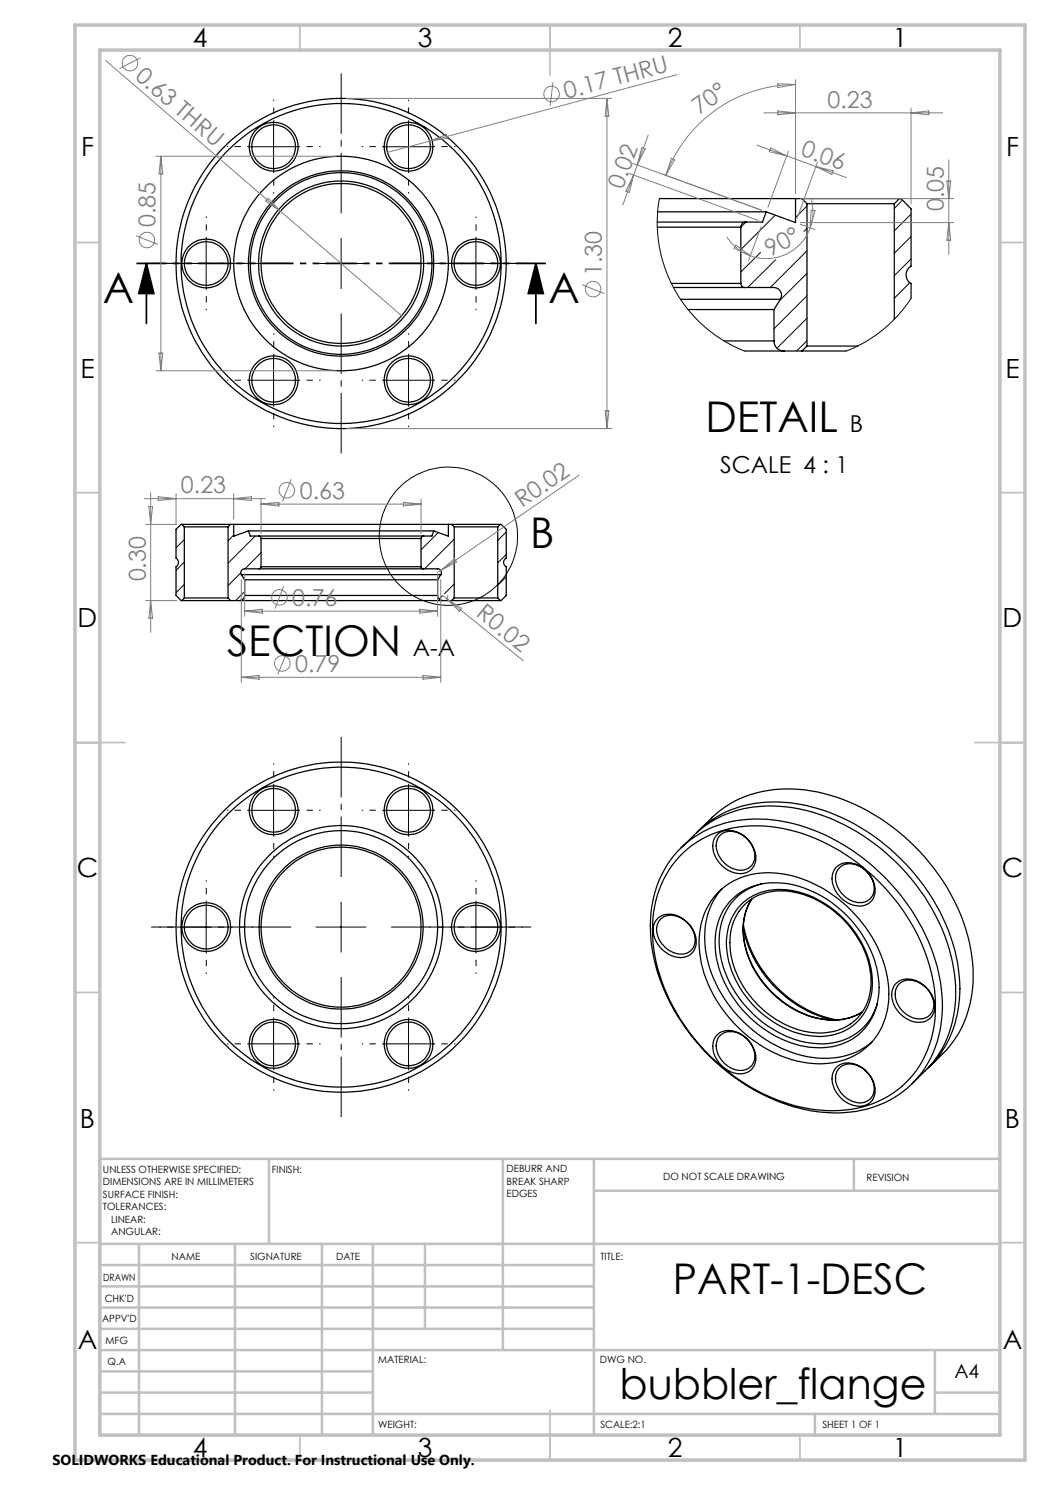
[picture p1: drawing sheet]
<svg xmlns="http://www.w3.org/2000/svg" width="210mm" height="297mm" viewBox="0 0 210 297" stroke-linecap="round" stroke-linejoin="round" font-family="sans-serif">
<g fill="none" stroke="#000" stroke-width=".25">
<path d="M131.9 39.7h27.2M159.1 39.7h1.3M159.1 39.7v4.8l-5.9-2.1M160.4 39.7h19.5M160.4 39.7l1 1M179.9 39.7h.3l2 2.1v11.4a2.02 2.02 0 0 0 0 3.5v3M179.9 39.7l-1 1M131.4 45.4h16.8M131.4 44.4h17.8M131.5 42.4h21.7M134.3 56.7h13.9M134.7 57.5h14.3"/>
<path d="M136.1 59.9h20M148.2 56.7a.78 .78 0 0 0 .8 .8M148.2 45.4v11.3M149 57.5h5.8a1.56 1.56 0 0 1 1.3 2.4M149.2 44.4a1.02 1.02 0 0 0-1 1M153.2 42.4l-.7 2h-3.3M156.1 59.9l-1.3 2M161.4 40.7h17.5M161.4 40.7v28.5M178.9 40.7v23.1M137.6 61.9h17.2M144.8 68.2h10"/>
<path d="M148.9 70.2h7.9M154.8 68.2a1.93 1.93 0 0 0 2 2M154.8 61.9v6.3M156.8 70.2h3.6M160.4 70.2h8.9M161.4 69.2h10.2M161.4 69.2l-1 1M36.4 104.9l-1.2 1v5.7a1 1 0 0 1 0 1.7v5.8l1.2 1M36.4 104.9h9.7M36.4 104.9l.5 .5M36.9 119.6h8.7M36.9 105.4h8.7"/>
<path d="M36.9 105.4v14.2M36.9 119.6l-.5 .5M45.6 119.6l.5 .5M45.6 105.4v14.2M46.1 104.9h.6M46.1 104.9l-.5 .5M46.7 104.9h43M46.7 104.9v2.3l3-1M48.3 114.9h39.9M48.3 114.9l.6 1.1M48.9 119.1a1.09 1.09 0 0 1-1 1M48.9 119.1h38.6"/>
<path d="M48.9 116h38.6M48.9 116v3.1M49.7 106.2h37M49.7 106.2l.4 1h1.6M51.7 107.2l.4 .2 .1 .3M51.7 107.2h33M51.8 113.8h-2.9a.78 .78 0 0 0-.6 1.1M51.8 113.8h32.8M52.2 113.3l-.1 .3-.3 .2M52.2 113.3h32M52.2 107.7h32M52.2 107.7v5.6"/>
<path d="M84.2 113.3l.2 .4 .2 .1M84.2 107.7v5.6M84.6 113.8h2.9a.75 .75 0 0 1 .7 1.1M84.7 107.2l-.2 .1-.3 .4M86.7 106.2l-.3 1h-1.7M87.5 119.1a1.02 1.02 0 0 0 1 1M87.5 116v3.1M88.2 114.9l-.7 1.1M89.7 104.9h.6M89.7 104.9v2.3l-3-1M90.3 104.9h9.8M90.3 104.9l.5 .5"/>
<path d="M90.8 119.6h8.8M90.8 105.4h8.8M90.8 119.6l-.5 .5M90.8 105.4v14.2M99.6 119.6l.5 .5M99.6 105.4v14.2M100.1 104.9l1.1 1v5.7a.96 .96 0 0 0-.5 .9 .96 .96 0 0 0 .5 .8v5.8l-1.1 1M100.1 104.9l-.5 .5M36.4 120.1h9.7M46.1 120.1h1.8M47.9 120.1h40.6M88.5 120.1h1.8"/>
<path d="M90.3 120.1h9.8M135.5 170.3a21.1 21.1 0 0 1 16.7-6.5 37.1 37.1 0 0 1 24.5 11.5 38.6 38.6 0 0 1 11.6 23.3 21.9 21.9 0 0 1-6.8 19 22.5 22.5 0 0 1-17.7 4.8 39.8 39.8 0 0 1-26.7-16.8 34 34 0 0 1-6.8-24 20.8 20.8 0 0 1 5.2-11.3zM136 171.2a21.7 21.7 0 0 1 19.3-5.7 38.5 38.5 0 0 1 24.3 15.2 34.4 34.4 0 0 1 7.4 22.5 19.5 19.5 0 0 1-15.6 18.4 31.1 31.1 0 0 1-22.3-4.8 39.6 39.6 0 0 1-18.4-27 22.1 22.1 0 0 1 5.3-18.6zM136.2 169.6l2.7-2.6a22.2 22.2 0 0 1 18.5-5.6 39.8 39.8 0 0 1 26.7 16.8 34.4 34.4 0 0 1 6.9 22.8 20.7 20.7 0 0 1-6 13.2l-2.6 2.6M139.3 166.5a21.6 21.6 0 0 1 17.7-6 38.8 38.8 0 0 1 26.2 14.6 36.2 36.2 0 0 1 8.7 23.9 21.3 21.3 0 0 1-6.5 14.8M139.7 166.2l2.7-2.7a21.7 21.7 0 0 1 17.3-5.6 38.5 38.5 0 0 1 25.2 13.5 36.5 36.5 0 0 1 9.7 25 21.3 21.3 0 0 1-6.1 14.4l-2.7 2.6M143.2 178.9a14.6 14.6 0 0 1 14-4 26.6 26.6 0 0 1 20.5 21.8 14 14 0 0 1-6 14 16.6 16.6 0 0 1-14.5 .9 26.9 26.9 0 0 1-17.1-20 15 15 0 0 1 3.1-12.7zM143.3 167.1a4 4 0 0 1 5.3-.1 5.6 5.6 0 0 1 2.5 5.5 3.2 3.2 0 0 1-4.5 2 5.6 5.6 0 0 1-3.8-6.7zM144 167.1a3.7 3.7 0 0 1 5 .3 4.5 4.5 0 0 1 1.6 5.3 3.1 3.1 0 0 1-4.3 .9 4.8 4.8 0 0 1-2.8-5.8zM144.4 177.8a15.3 15.3 0 0 0-3 13.8 26.9 26.9 0 0 0 20.1 19.7 15.2 15.2 0 0 0 12.8-2.8M146.4 179.9a12.8 12.8 0 0 1 11.6-3.1 22.9 22.9 0 0 1 17.7 18.8 12.3 12.3 0 0 1-4.5 11.7 14.1 14.1 0 0 1-13.2 1.2 22.8 22.8 0 0 1-14.9-19 12.2 12.2 0 0 1 3.3-9.6zM150.3 179.9a13.1 13.1 0 0 0-.2 12.4 19.8 19.8 0 0 0 15.7 11.7 10.9 10.9 0 0 0 6.7-1.6 12.4 12.4 0 0 1-11.1 .7 19.7 19.7 0 0 1-12.8-17.2 11.6 11.6 0 0 1 1.7-6z"/>
<path d="M150.3 179.8a12.5 12.5 0 0 1 11.9-.3 20.2 20.2 0 0 1 12 15.5 11.4 11.4 0 0 1-1.9 7.6M150.4 179.8a10.4 10.4 0 0 0-4.3 10.5 19.7 19.7 0 0 0 16.3 16.2 10.4 10.4 0 0 0 10-3.9M150.4 179.7l-.1 .2M152.3 176.8a11 11 0 0 0-8.5 10.9 21.4 21.4 0 0 0 10.7 18.1 16.9 16.9 0 0 0 13.8 2.3 10.7 10.7 0 0 0 7.2-7.5M167.4 173.3a4.3 4.3 0 0 1 5.9 .9 4.7 4.7 0 0 1 1 6 3.9 3.9 0 0 1-5.3 0 5.2 5.2 0 0 1-2.3-5.9zM167.8 173.6a3.7 3.7 0 0 1 5.1 .3 4.4 4.4 0 0 1 1.6 5.3 3.3 3.3 0 0 1-4.8 .6 4.8 4.8 0 0 1-2.3-5.5zM131.6 183.6a4.2 4.2 0 0 1 5.5 .5 5.1 5.1 0 0 1 1.9 5.6 3.4 3.4 0 0 1-4.8 1.4 5.6 5.6 0 0 1-3.3-6.5zM132 183.9a3.7 3.7 0 0 1 5.1 .3 4.3 4.3 0 0 1 1.4 5.6 3.6 3.6 0 0 1-5 0 4.5 4.5 0 0 1-1.7-5.5zM148.6 180.5a12 12 0 0 1 12.2-1.8 20.4 20.4 0 0 1 13.6 16.9 10.3 10.3 0 0 1-11.8 11.6 20 20 0 0 1-15-10.4 15 15 0 0 1-1.3-13.1l1.3-2.1zM148.6 185.6a24.1 24.1 0 0 0 18 18.4M148.7 184.9a24.3 24.3 0 0 0 18.6 19.1M179 196.8a3.9 3.9 0 0 1 5.4 0 5.2 5.2 0 0 1 2.3 5.9 3.3 3.3 0 0 1-4.8 1.3 5.5 5.5 0 0 1-3.4-6z"/>
<path d="M180 196.6a4 4 0 0 1 5.2 1 4.1 4.1 0 0 1 1 5.2 3.5 3.5 0 0 1-5 0 4.5 4.5 0 0 1-1.7-5.6zM143.3 207.1a3.9 3.9 0 0 1 5.3 0 5.4 5.4 0 0 1 2.3 5.9 3.4 3.4 0 0 1-4.8 1.3 5.5 5.5 0 0 1-3.3-6.4zM144 207.2a3.7 3.7 0 0 1 5 .3 4.5 4.5 0 0 1 1.6 5.2 3.3 3.3 0 0 1-4.8 .7 4.7 4.7 0 0 1-2.3-5.5zM167.4 213.3a4.6 4.6 0 0 1 6.3 1.4 4.2 4.2 0 0 1 .3 5.8 4.6 4.6 0 0 1-6.2-1.4 4.4 4.4 0 0 1-.7-5.5zM167.8 213.7a3.5 3.5 0 0 1 4.7-.1 4.7 4.7 0 0 1 2 5.6 3.2 3.2 0 0 1-4.4 .9 5.1 5.1 0 0 1-2.9-5.3z"/>
<circle cx="54.7" cy="29.3" r="4.9"/>
<circle cx="54.7" cy="29.3" r="4.4"/>
<circle cx="81.7" cy="29.3" r="4.9"/>
<circle cx="81.7" cy="29.3" r="4.4"/>
<circle cx="41.2" cy="52.7" r="4.4"/>
<circle cx="41.2" cy="52.7" r="4.9"/>
<circle cx="68.2" cy="52.7" r="33"/>
<circle cx="68.2" cy="52.7" r="18.5"/>
<circle cx="68.2" cy="52.7" r="16.5"/>
<circle cx="68.2" cy="52.7" r="16"/>
<circle cx="68.2" cy="52.7" r="21.5"/>
<circle cx="68.2" cy="52.7" r="18.2"/>
<circle cx="68.2" cy="52.7" r="32"/>
<circle cx="95.2" cy="52.7" r="4.9"/>
<circle cx="95.2" cy="52.7" r="4.4"/>
<circle cx="54.7" cy="76.1" r="4.4"/>
<circle cx="54.7" cy="76.1" r="4.9"/>
<circle cx="81.7" cy="76.1" r="4.4"/>
<circle cx="81.7" cy="76.1" r="4.9"/>
<circle cx="54.7" cy="162.1" r="4.4"/>
<circle cx="54.7" cy="162.1" r="4.9"/>
<circle cx="81.7" cy="162.1" r="4.9"/>
<circle cx="81.7" cy="162.1" r="4.4"/>
<circle cx="41.2" cy="185.4" r="4.4"/>
<circle cx="41.2" cy="185.4" r="4.9"/>
<circle cx="68.2" cy="185.4" r="19.3"/>
<circle cx="68.2" cy="185.4" r="16"/>
<circle cx="68.2" cy="185.4" r="32"/>
<circle cx="68.2" cy="185.4" r="20.3"/>
<circle cx="68.2" cy="185.4" r="33"/>
<circle cx="68.2" cy="185.4" r="16.4"/>
<circle cx="95.2" cy="185.4" r="4.4"/>
<circle cx="95.2" cy="185.4" r="4.9"/>
<circle cx="54.7" cy="208.8" r="4.4"/>
<circle cx="54.7" cy="208.8" r="4.9"/>
<circle cx="81.7" cy="208.8" r="4.4"/>
<circle cx="81.7" cy="208.8" r="4.9"/>
</g>
<g fill="none" stroke="#000" stroke-width=".2">
<path d="M49.7 29.3h10M54.7 24.3v10M76.7 29.3h10M81.7 24.3v10M131.9 39.7l-.5 3.9 .1 3.1 .3 2.1 1.1 4.7 1.8 4 1.2 2 1.5 2.2 2.9 3.1 2.5 2 1.4 1 2.4 1.4 2.3 1M36.2 52.7h10M41.2 47.7v10M63.2 52.7h10M68.2 47.7v10M90.2 52.7h10M95.2 47.7v10M149.2 44.4l-1 1"/>
<path d="M152.1 50.5l-3.9 3.9M155 43l-6.8 6.9M155.1 52l-5.6 5.5M161.4 41.2l-2.3 2.3M161.4 45.7l-.6 .6M161.4 50.2l-7.3 7.3M161.4 54.7l-5.5 5.5M161.4 59.2l-6.6 6.6M180.5 40l-1.6 1.7M182 56.5l-3.1 3.2M182.2 59.7l-2.5 3.2-2.7 2.7-1.7 1.3-2.4 1.6-3.6 1.7M182.2 42.8l-3.3 3.4"/>
<path d="M182.2 47.3l-3.3 3.4M182.2 51.8l-3.3 3.3M49.7 76.1h10M54.7 71v10.1M76.7 76.1h10M81.7 71v10.1M161.4 63.6l-6 6M161.4 68.2l-2.1 2M36.9 107.9l-1.7 1.7M36.9 112.4l-1.7 1.7M36.9 116.9l-1.7 1.7M46.7 107l-1.1 1.2"/>
<path d="M48.2 114.6l-2.6 2.5M48.9 118.3l-1.8 1.8M51 107.2l-5.4 5.4M52.2 110.5l-3.2 3.3M87.7 106.5l-3.5 3.5M88.2 115l-.1 .1M88.5 119.2l-.7 .6M90.8 116.8l-1.9 1.9M90.8 107.8l-5.9 6M101.2 106.4l-1.6 1.7M101.2 110.9l-1.6 1.7M101.2 115.4l-1.6 1.6"/>
<path d="M54.7 157.1v10M81.7 157.1v10M49.7 162.1h10M76.7 162.1h10M36.2 185.4h10M41.2 180.4v10M63.2 185.4h10M68.2 180.4v10M90.2 185.4h10M95.2 180.4v10M49.7 208.8h10M54.7 203.8v10"/>
<path d="M76.7 208.8h10M81.7 203.8v10"/>
<circle cx="89.7" cy="107.3" r="13.8"/>
</g>
<g fill="none" stroke="#808080" stroke-width=".2">
<path d="M21.1 12.1l59.2 51M28.1 11.5l-4.2 2.2M69.2 19.7h53.2M110.6 16.4l-.6 4.8M121.4 19.7v66M121.4 19.7l.4 3.5h-.8zM135.5 14.9l-49.6 13.3M155.5 16.8l3.6 .1-3.5 .6zM159.1 16.9a27.6 27.6 0 0 0-25.9 18.2M159.1 15.9v22.8M31.2 31.3h36M32.2 31.3v42.9"/>
<path d="M32.2 31.3l.4 3.5h-.8zM53.7 39.6l2.4 2.7-2.9-2.1zM85.9 28.2l-8.4 2.3M85.9 28.2l3.4-1.3 .2 .8zM125.8 34.7l25.8 9.4M126.5 32.7l25.8 9.3M126.7 35l-2.1 6M126.7 35l-.8 3.5-.7-.3zM127.5 33l-.8 2M128.3 29.5l.7 .3-1.5 3.2zM129.6 27l-2.1 6M134.3 31.6l.6 .4-1.7 3.1z"/>
<path d="M151.4 29l17.9 6.5M152.8 22.6h35.8M154.1 29.6l3.2 1.6-3.5-.9zM155.5 22.2l3.6 .4-3.6 .4zM157.7 30.2l-4.1 11.2M160.1 39.7h30.6M162.2 39.6a9.2 9.2 0 0 1-.2 6M163.2 33.3l3.5 .9-.3 .7zM163.5 32.4l-4 11.2M182.2 21.6v19.2M182.2 22.6l3.6-.4v.8zM189.4 36.2h.7l-.3 3.5z"/>
<path d="M189.8 32v18.9M27.2 47.1l4.4 1.8M116.4 56.9l4.5 1.8M145.4 47.4a9.1 9.1 0 0 0 4.7 3.7M147.2 49l2.9 2.1-3.3-1.4zM152.2 45.4l-2.5 6.7M160.1 44.8l2.9 1.1M160.1 44.5h30.6M162 45.6a9.3 9.3 0 0 1-11.9 5.5M162.2 42l.8 .1-1 3.5zM189.8 44.5l.3 3.5h-.7zM31.2 74.2h36"/>
<path d="M31.8 70.6h.8l-.4 3.6zM28.9 99.7h24.2M30.1 98.5v28M31.6 99.3l3.6 .4-3.6 .4zM35.2 98.7v6.2M46.7 98.7v5.2M46.7 99.7l3.6-.4v.8zM52.2 99.8v6.9M58.2 95.8l-1.7 4.5M69.2 85.7h53.2M84.2 99.8v6.9M115.8 95l-27.6 19.1"/>
<path d="M121 82.2h.8l-.4 3.5zM29.1 104.9h6.2M29.8 101.3h.7l-.4 3.6zM48.3 115.9v20.6M48.9 114.8v8.5M52.2 100.8h32M52.2 100.8l3.6-.3v.7zM56.8 117.3l-1.8 4.4M80.7 100.5l3.5 .3-3.5 .4zM87.5 114.8v8.5M88.2 115.9v20.6M88.2 114.1l-.7 .4"/>
<path d="M88.2 114.1l2.7-2.3 .4 .6zM88.5 119.1l.8 .6M89.3 119.7l15.4 12.4M89.3 119.7l3 2-.4 .6zM89.5 119v.6l-.2 .2M29.1 120.1h6.2M30.1 120.1l.4 3.5h-.7zM48.3 135.5h39.9M48.3 135.5l3.5-.4v.8zM48.9 122.2h38.6M48.9 122.2l3.6-.4v.8zM57.4 130.5l-1.8 4.4"/>
<path d="M84 121.8l3.5 .4-3.5 .4zM84.6 135.1l3.6 .4-3.6 .4z"/>
<circle cx="26" cy="12.6" r="1.56"/>
<circle cx="110.3" cy="18.8" r="1.56"/>
<circle cx="29.4" cy="48" r="1.56"/>
<circle cx="118.6" cy="57.8" r="1.55"/>
<circle cx="57.4" cy="98.1" r="1.55"/>
<circle cx="55.9" cy="119.5" r="1.55"/>
<circle cx="56.5" cy="132.7" r="1.56"/>
</g>
<path d="M29.3 52.7l1.5 6h-3zM29.3 52.7v12M107.2 52.7l1.5 6h-3zM107.2 52.7v12" fill="none" stroke="#000" stroke-width=".35"/>
<path d="M58.2 52.7h-28M68.2 42.7v-28M78.2 52.7h28.1M68.2 62.7v28M68.2 175.4v-28M58.2 185.4h-28M68.2 195.4v28M78.2 185.4h28.1" fill="none" stroke="#000" stroke-width=".2" stroke-dasharray="15.2 1.3 1.3 1.3" stroke-dashoffset="3.1" stroke-linecap="butt"/>
<g fill="none" stroke="#000" stroke-width=".2" stroke-dasharray="15.2 1.3 1.3 1.3" stroke-dashoffset="15" stroke-linecap="butt">
<path d="M49.7 29.3h-4.3M54.7 24.3v-4.3M54.7 34.3v4.4M59.7 29.3h4.4M76.7 29.3h-4.3M81.7 24.3v-4.3M81.7 34.3v4.4M86.7 29.3h4.4M36.3 52.7h-4.4M41.3 47.7v-4.4M41.3 57.7v4.3M46.3 52.7h4.3"/>
<path d="M90.2 52.7h-4.4M95.2 47.7v-4.4M95.2 57.7v4.3M100.2 52.7h4.4M49.7 76h-4.3M54.7 71v-4.3M59.7 76h4.4M76.7 76h-4.3M81.7 71v-4.3M86.7 76h4.4M54.7 81v4.4M81.7 81v4.4"/>
<path d="M54.7 157v-4.3M81.7 157v-4.3M49.7 162h-4.3M54.7 167v4.4M59.7 162h4.4M76.7 162h-4.3M81.7 167v4.4M86.7 162h4.4M36.3 185.4h-4.4M41.3 180.4v-4.4M41.3 190.4v4.4M46.3 185.4h4.3"/>
<path d="M90.2 185.4h-4.4M95.2 180.4v-4.4M95.2 190.4v4.4M100.2 185.4h4.4M49.7 208.8h-4.3M54.7 203.8v-4.4M54.7 213.8v4.3M59.7 208.8h4.4M76.7 208.8h-4.3M81.7 203.8v-4.4M81.7 213.8v4.3M86.7 208.8h4.4"/>
</g>
<path d="M109.2 52.7h-81.9" fill="none" stroke="#000" stroke-width=".35" stroke-dasharray="6.3 1.3 1.3 1.3 1.3 1.3" stroke-dashoffset=".3" stroke-linecap="butt"/>
<g fill="none" stroke="#c0c0c0" stroke-width=".35">
<path d="M60 5v5M110 5v10M160 5v5M15 48.5h5M200 48.5h5M15 98.5h5M200 98.5h5M15 148.5h10M195 148.5h10M15 198.5h5M200 198.5h5M15 248.5h5"/>
<path d="M200 248.5h5M60 287v5M110 282v10M160 287v5"/>
</g>
<g fill="none" stroke="#c0c0c0" stroke-width=".5">
<path d="M53.8 231.8v17M100.6 231.8v38.2M118.8 231.8v55.2M118.8 238.2h81.2M170.8 231.8v6.4M200 231.8h-180v55.2M20 248.8h180M20 257.3h98.8M20 253h98.8M27.8 248.8v38.2M47 248.8v38.2M64.4 248.8v38.2"/>
<path d="M74.6 248.8v38.2M85 248.8v17M20 265.8h98.8M20 261.5h98.8M20 278.5h54.6M20 274.3h54.6M20 270h180M187 278.5h13M187 270v12.8M20 282.8h180M163 282.8v4.2"/>
</g>
<path d="M15 5h190v287h-190zM20 10h180v277h-180z" fill="none" stroke="#c0c0c0" stroke-width=".7"/>
<path d="M107.2 52.7l1.5 6h-3zM29.3 52.7l1.5 6h-3z" fill="#000"/>
<g font-size="8.5">
<text x="20.6" y="60.7">A</text>
<text x="109.7" y="60.7">A</text>
<text x="141.1" y="86.5">DETAIL</text>
<text x="106.1" y="109.6">B</text>
<text x="45.4" y="131.2">SECTION</text>
<text x="134.6" y="258.8">PART-1-DESC</text>
<text x="123.9" y="279.7">bubbler_flange</text>
</g>
<g font-size="5.3">
<text x="38.5" y="9.5">4</text>
<text x="83.5" y="9.5">3</text>
<text x="133.5" y="9.5">2</text>
<text x="178.5" y="9.5">1</text>
<text x="16.2" y="31.3">F</text>
<text x="201.2" y="31.3">F</text>
<text x="16.1" y="75.5">E</text>
<text x="201.1" y="75.5">E</text>
<text x="15.5" y="125.5">D</text>
<text x="200.5" y="125.5">D</text>
<text x="15.4" y="175.5">C</text>
<text x="200.4" y="175.5">C</text>
<text x="16" y="225.5">B</text>
<text x="201" y="225.5">B</text>
<text x="15.5" y="269.8">A</text>
<text x="200.5" y="269.8">A</text>
<text x="38.5" y="291.5">4</text>
<text x="83.5" y="291.5">3</text>
<text x="133.5" y="291.5">2</text>
<text x="178.5" y="291.5">1</text>
</g>
<g font-size="4.7" fill="#808080">
<text x="26.8" y="15.6" transform="rotate(41 26.8 15.6)">0.63 THRU</text>
<text x="113.3" y="19.8" transform="rotate(-15 113.3 19.8)">0.17 THRU</text>
<text x="139.9" y="23" transform="rotate(-35 139.9 23)">70°</text>
<text x="165.5" y="21.5">0.23</text>
<text x="159.9" y="31" transform="rotate(20 159.9 31)">0.06</text>
<text x="124.6" y="38.1" transform="rotate(-70 124.6 38.1)">0.02</text>
<text x="31.1" y="45.4" transform="rotate(-90 31.1 45.4)">0.85</text>
<text x="188.8" y="42.3" transform="rotate(-90 188.8 42.3)">0.05</text>
<text x="154.1" y="51.4" transform="rotate(-28 154.1 51.4)">90°</text>
<text x="120.4" y="55.2" transform="rotate(-90 120.4 55.2)">1.30</text>
<text x="36.2" y="98.7">0.23</text>
<text x="59.9" y="99.8">0.63</text>
<text x="104.4" y="101.7" transform="rotate(-35 104.4 101.7)">R0.02</text>
<text x="29.1" y="116.3" transform="rotate(-90 29.1 116.3)">0.30</text>
<text x="58.5" y="121.2">0.76</text>
<text x="95" y="123.1" transform="rotate(39 95 123.1)">R0.02</text>
<text x="59" y="134.4">0.79</text>
</g>
<g font-size="4.7">
<text x="169.9" y="86.4">B</text>
<text x="144" y="94.7">SCALE 4 : 1</text>
<text x="82.6" y="131.1">A-A</text>
</g>
<text font-size="3.9" x="190.9" y="275.5">A4</text>
<text font-size="2.9" x="10.5" y="292.9">SOLIDWORKS Educational Product. For Instructional Use Only.</text>
<g font-size="2">
<text x="20.6" y="234.6">UNLESS OTHERWISE SPECIFIED:</text>
<text x="20.6" y="237.1">DIMENSIONS ARE IN MILLIMETERS</text>
<text x="20.6" y="239.6">SURFACE FINISH:</text>
<text x="54.4" y="234.6">FINISH:</text>
<text x="101.3" y="234.5">DEBURR AND</text>
<text x="101.3" y="237">BREAK SHARP</text>
<text x="101.3" y="239.5">EDGES</text>
<text x="132.6" y="236">DO NOT SCALE DRAWING</text>
<text x="173.3" y="236.2">REVISION</text>
<text x="20.6" y="242.1">TOLERANCES:</text>
<text x="22.2" y="244.6">LINEAR:</text>
<text x="22.2" y="247.1">ANGULAR:</text>
<text x="34.3" y="252">NAME</text>
<text x="50" y="251.9">SIGNATURE</text>
<text x="67.2" y="251.9">DATE</text>
<text x="120.1" y="251.9">TITLE:</text>
<text x="20.6" y="256.1">DRAWN</text>
<text x="20.9" y="260.3">CHK'D</text>
<text x="20.4" y="264.4">APPV'D</text>
<text x="21.1" y="268.8">MFG</text>
<text x="21.5" y="273">Q.A</text>
<text x="75.6" y="272.5">MATERIAL:</text>
<text x="120" y="272.5">DWG NO.</text>
<text x="75.6" y="285.5">WEIGHT:</text>
<text x="120.1" y="285.6">SCALE:2:1</text>
<text x="164.5" y="285.6">SHEET 1 OF 1</text>
</g>
</svg>
